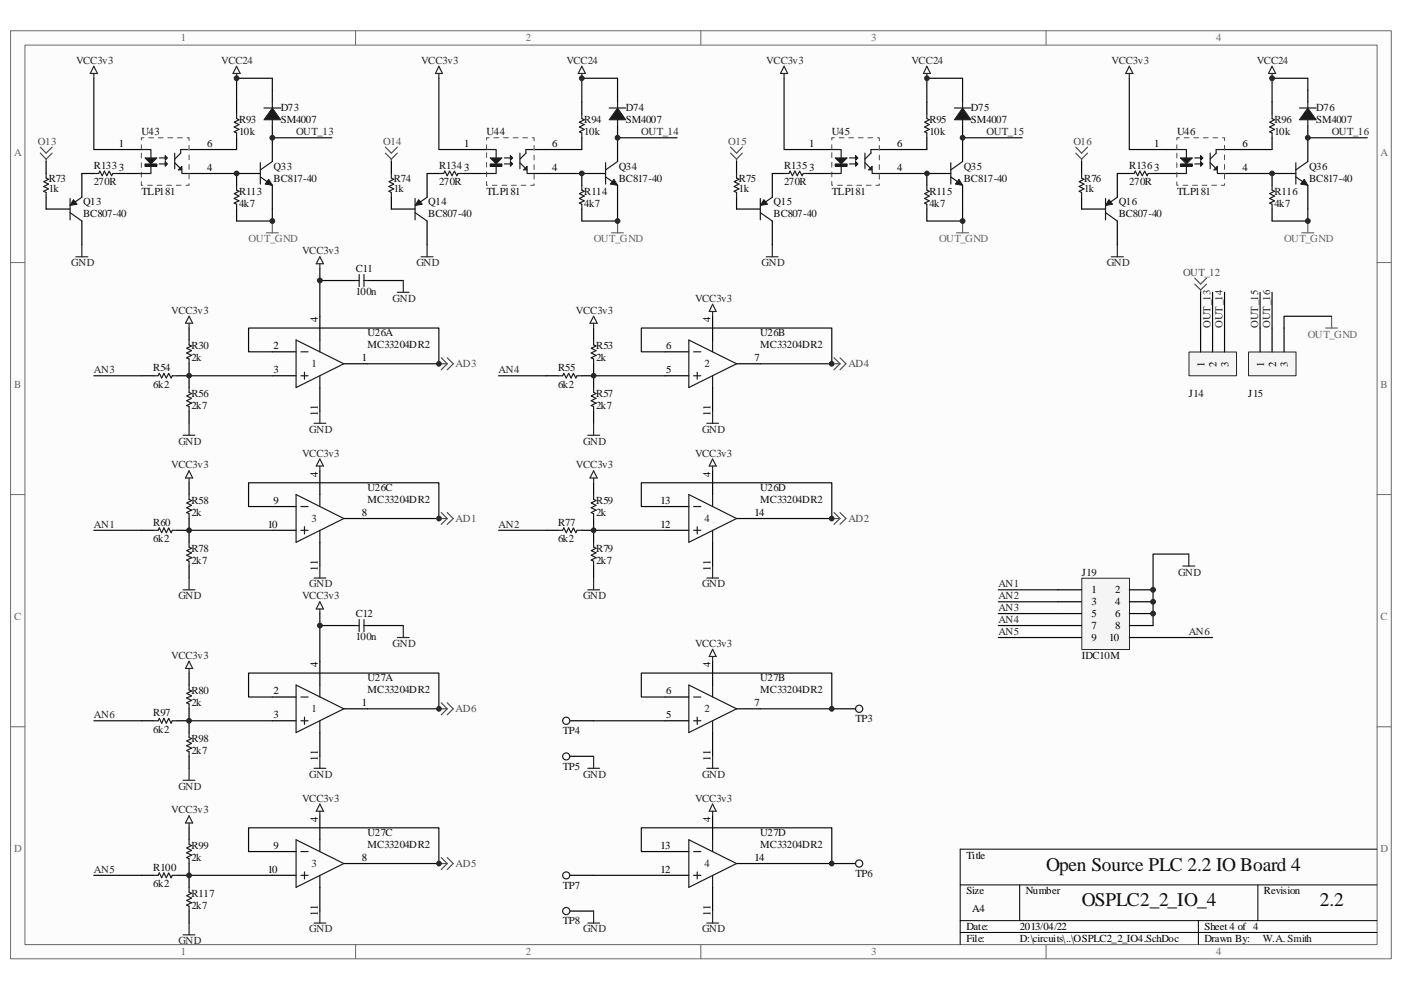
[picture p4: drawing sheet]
<svg xmlns="http://www.w3.org/2000/svg" width="297mm" height="210mm" viewBox="0 0 297 210" stroke-linecap="round" stroke-linejoin="round" font-family="sans-serif">
<path d="M2.3 6.6h292.7v196.7h-292.7z" fill="#fcfcfc"/>
<path d="M2.2 6.5h292.8v196.8h-292.8z" fill="none" stroke="#6a6a6a" stroke-width=".21"/>
<path d="M5.3 9.6h286.7v190.7h-286.7z" fill="#fcfcfc"/>
<g fill="none" stroke="#6a6a6a" stroke-width=".21">
<path d="M5.3 9.6h286.7v190.7h-286.7zM75.4 6.5v3M148.6 6.5v3M221.8 6.5v3M2.2 55.7h3M291.9 55.7h3M2.2 104.9h3M291.9 104.9h3M2.2 154.1h3M291.9 154.1h3M75.4 200.2v3.1M148.6 200.2v3.1"/>
<path d="M221.8 200.2v3.1"/>
</g>
<path d="M203.6 187.6h88.3M203.6 195.2h88.3M203.6 197.7h88.3M216.2 187.6v7.6M254.1 195.2v5M266.7 187.6v7.6M291.9 180h-88.3v20.2" fill="none" stroke="#000" stroke-width=".21"/>
<path d="M50.2 36.8h5M57.7 29.2v5M57.7 39.3v5" fill="none" stroke="#000" stroke-width=".25"/>
<path d="M55.2 37.5l2.5 1.8M55.2 34.5v4.5M57.7 34.2l-2.5 1.8" fill="none" stroke="#1c1c1c" stroke-width=".25"/>
<path d="M57 38l.7 1.3-1.5-.3z" fill="#1c1c1c"/>
<path d="M57 38l.7 1.3-1.5-.3z" fill="none" stroke="#1c1c1c" stroke-width=".21"/>
<path d="M27.5 31.7h2.5M27.5 36.8h2.5M40.1 31.7h2.5M40.1 36.8h2.5" fill="none" stroke="#000" stroke-width=".25"/>
<path d="M30.7 33.5h2.6l-1.3 1.3z" fill="#1c1c1c"/>
<path d="M30.7 33.5h2.6l-1.3 1.3z" fill="none" stroke="#1c1c1c" stroke-width=".21"/>
<path d="M30.7 34.8h2.6v.5h-2.6z" fill-rule="evenodd" fill="#1c1c1c"/>
<path d="M30.7 34.8h2.6v.5h-2.6z" fill="none" stroke="#1c1c1c" stroke-width=".21"/>
<path d="M33.8 33.5h1.2M33.8 34.8h1.2" fill="none" stroke="#1c1c1c" stroke-width=".25"/>
<path d="M35 33l.5 .5-.5 .5z" fill="#1c1c1c"/>
<path d="M35 33l.5 .5-.5 .5z" fill="none" stroke="#1c1c1c" stroke-width=".21"/>
<path d="M35 34.2l.5 .6-.5 .5z" fill="#1c1c1c"/>
<path d="M35 34.2l.5 .6-.5 .5z" fill="none" stroke="#1c1c1c" stroke-width=".21"/>
<path d="M37 32.5v3.3M37 34.5l1.3 1.3M38.3 32.5l-1.3 1.2" fill="none" stroke="#1c1c1c" stroke-width=".25"/>
<path d="M37.8 36l.8-.7v.7z" fill="#1c1c1c"/>
<path d="M37.8 36l.8-.7v.7z" fill="none" stroke="#1c1c1c" stroke-width=".21"/>
<path d="M19.9 36.8h1l.3-.5 .5 1 .4-1 .5 1 .6-1 .5 1 .2-.5h1M30 31.7h2v1.8M32 35.3v1.5h-2M38.6 36v.8h1.5M40.1 31.7h-1.8v.8M50.2 24.2v.9l.5 .3-1 .5 1 .5-1 .5 1 .5-1 .5 .5 .3v1M50.2 39.3v1l.5 .3-1 .5 1 .5-1 .5 1 .5-1 .5 .5 .2v1M56 22.9h3.5" fill="none" stroke="#1c1c1c" stroke-width=".25"/>
<path d="M30 31.7v-2.5h10.1v10.1h-10.1v-7.6" fill="none" stroke="#fcfcfc" stroke-width=".21" stroke-dasharray="1 1 1 1 1 1 1 1"/>
<path d="M30 31.7v-2.5h10.1v10.1h-10.1v-7.6" fill="none" stroke="#4c4c4c" stroke-width=".21" stroke-dasharray="1 1 1 1 1 1 1 1"/>
<path d="M19.9 16.6v15.1h7.6M57.7 19.1v-2.5h-7.5v5M42.6 36.8h7.6M42.6 31.7h7.6M57.7 29.2h12.7M57.7 44.3v2.6h-7.5" fill="none" stroke="#0e0e0e" stroke-width=".25"/>
<path d="M19.9 14.1l.8 1.5h-1.6zM19.9 15.6v1M50.2 14.1l.7 1.5h-1.5zM50.2 15.6v1M16.1 54.4h2.5M17.4 51.9v2.5" fill="none" stroke="#262626" stroke-width=".25"/>
<path d="M56.5 49.4h2.5M57.7 46.9v2.5" fill="none" stroke="#686868" stroke-width=".25"/>
<path d="M57.7 19.1v2.5M17.4 36.8h2.5M24.9 36.8h2.6M50.2 21.6v2.6M50.2 29.2v2.5M50.2 36.8v2.5M57.7 26.7v2.5M50.2 44.3v2.6" fill="none" stroke="#000" stroke-width=".25"/>
<path d="M57.7 22.9l1.8 2.5h-3.5z" fill="#1c1c1c"/>
<path d="M57.7 22.9l1.8 2.5h-3.5z" fill="none" stroke="#1c1c1c" stroke-width=".21"/>
<path d="M57.7 21.6v1.3M57.7 25.4v1.3M14.9 42.1v4.5M14.9 45.1l2.5 1.8M17.4 41.8l-1.8 1.3" fill="none" stroke="#1c1c1c" stroke-width=".25"/>
<path d="M17.4 36.8v5M9.8 44.3h5.1M17.4 46.9v5" fill="none" stroke="#000" stroke-width=".25"/>
<path d="M15.6 42.3l.7 1-1.4 .3z" fill="#1c1c1c"/>
<path d="M15.6 42.3l.7 1-1.4 .3z" fill="none" stroke="#1c1c1c" stroke-width=".21"/>
<path d="M123.4 36.8h5M130.9 29.2v5M130.9 39.3v5" fill="none" stroke="#000" stroke-width=".25"/>
<path d="M128.4 37.5l2.5 1.8M128.4 34.5v4.5M130.9 34.2l-2.5 1.8" fill="none" stroke="#1c1c1c" stroke-width=".25"/>
<path d="M130.2 38l.7 1.3-1.5-.3z" fill="#1c1c1c"/>
<path d="M130.2 38l.7 1.3-1.5-.3z" fill="none" stroke="#1c1c1c" stroke-width=".21"/>
<path d="M100.6 31.7h2.6M100.6 36.8h2.6M113.2 31.7h2.6M113.2 36.8h2.6" fill="none" stroke="#000" stroke-width=".25"/>
<path d="M103.9 33.5h2.5l-1.2 1.3z" fill="#1c1c1c"/>
<path d="M103.9 33.5h2.5l-1.2 1.3z" fill="none" stroke="#1c1c1c" stroke-width=".21"/>
<path d="M103.9 34.8h2.5v.5h-2.5z" fill-rule="evenodd" fill="#1c1c1c"/>
<path d="M103.9 34.8h2.5v.5h-2.5z" fill="none" stroke="#1c1c1c" stroke-width=".21"/>
<path d="M106.9 33.5h1.3M106.9 34.8h1.3" fill="none" stroke="#1c1c1c" stroke-width=".25"/>
<path d="M108.2 33l.5 .5-.5 .5z" fill="#1c1c1c"/>
<path d="M108.2 33l.5 .5-.5 .5z" fill="none" stroke="#1c1c1c" stroke-width=".21"/>
<path d="M108.2 34.2l.5 .6-.5 .5z" fill="#1c1c1c"/>
<path d="M108.2 34.2l.5 .6-.5 .5z" fill="none" stroke="#1c1c1c" stroke-width=".21"/>
<path d="M110.2 32.5v3.3M110.2 34.5l1.3 1.3M111.5 32.5l-1.3 1.2" fill="none" stroke="#1c1c1c" stroke-width=".25"/>
<path d="M111 36l.8-.7v.7z" fill="#1c1c1c"/>
<path d="M111 36l.8-.7v.7z" fill="none" stroke="#1c1c1c" stroke-width=".21"/>
<path d="M93 36.8h1.1l.2-.5 .5 1 .5-1 .5 1 .5-1 .6 1 .2-.5h1M103.2 31.7h2v1.8M105.2 35.3v1.5h-2M111.8 36v.8h1.4M113.2 31.7h-1.7v.8M123.4 24.2v.9l.5 .3-1.1 .5 1.1 .5-1.1 .5 1.1 .5-1.1 .5 .6 .3v1M123.4 39.3v1l.5 .3-1.1 .5 1.1 .5-1.1 .5 1.1 .5-1.1 .5 .6 .2v1M129.2 22.9h3.5" fill="none" stroke="#1c1c1c" stroke-width=".25"/>
<path d="M103.2 31.7v-2.5h10v10.1h-10v-7.6" fill="none" stroke="#fcfcfc" stroke-width=".21" stroke-dasharray="1 1 1 1 1 1 1 1"/>
<path d="M103.2 31.7v-2.5h10v10.1h-10v-7.6" fill="none" stroke="#4c4c4c" stroke-width=".21" stroke-dasharray="1 1 1 1 1 1 1 1"/>
<path d="M93 16.6v15.1h7.6M130.9 19.1v-2.5h-7.5v5M115.8 36.8h7.6M115.8 31.7h7.6M130.9 29.2h12.6M130.9 44.3v2.6h-7.5" fill="none" stroke="#0e0e0e" stroke-width=".25"/>
<path d="M93 14.1l.8 1.5h-1.5zM93 15.6v1M123.4 14.1l.7 1.5h-1.5zM123.4 15.6v1M89.3 54.4h2.5M90.5 51.9v2.5" fill="none" stroke="#262626" stroke-width=".25"/>
<path d="M129.7 49.4h2.5M130.9 46.9v2.5" fill="none" stroke="#686868" stroke-width=".25"/>
<path d="M130.9 19.1v2.5M90.5 36.8h2.5M98.1 36.8h2.5M123.4 21.6v2.6M123.4 29.2v2.5M123.4 36.8v2.5M130.9 26.7v2.5M123.4 44.3v2.6" fill="none" stroke="#000" stroke-width=".25"/>
<path d="M130.9 22.9l1.8 2.5h-3.5z" fill="#1c1c1c"/>
<path d="M130.9 22.9l1.8 2.5h-3.5z" fill="none" stroke="#1c1c1c" stroke-width=".21"/>
<path d="M130.9 21.6v1.3M130.9 25.4v1.3M88 42.1v4.5M88 45.1l2.5 1.8M90.5 41.8l-1.7 1.3" fill="none" stroke="#1c1c1c" stroke-width=".25"/>
<path d="M90.5 36.8v5M83 44.3h5M90.5 46.9v5" fill="none" stroke="#000" stroke-width=".25"/>
<path d="M88.8 42.3l.7 1-1.5 .3z" fill="#1c1c1c"/>
<path d="M88.8 42.3l.7 1-1.5 .3z" fill="none" stroke="#1c1c1c" stroke-width=".21"/>
<path d="M196.5 36.8h5.1M204.1 29.2v5M204.1 39.3v5" fill="none" stroke="#000" stroke-width=".25"/>
<path d="M201.6 37.5l2.5 1.8M201.6 34.5v4.5M204.1 34.2l-2.5 1.8" fill="none" stroke="#1c1c1c" stroke-width=".25"/>
<path d="M203.3 38l.8 1.3-1.5-.3z" fill="#1c1c1c"/>
<path d="M203.3 38l.8 1.3-1.5-.3z" fill="none" stroke="#1c1c1c" stroke-width=".21"/>
<path d="M173.8 31.7h2.6M173.8 36.8h2.6M186.4 31.7h2.6M186.4 36.8h2.6" fill="none" stroke="#000" stroke-width=".25"/>
<path d="M177.1 33.5h2.5l-1.3 1.3z" fill="#1c1c1c"/>
<path d="M177.1 33.5h2.5l-1.3 1.3z" fill="none" stroke="#1c1c1c" stroke-width=".21"/>
<path d="M177.1 34.8h2.5v.5h-2.5z" fill-rule="evenodd" fill="#1c1c1c"/>
<path d="M177.1 34.8h2.5v.5h-2.5z" fill="none" stroke="#1c1c1c" stroke-width=".21"/>
<path d="M180.1 33.5h1.3M180.1 34.8h1.3" fill="none" stroke="#1c1c1c" stroke-width=".25"/>
<path d="M181.4 33l.5 .5-.5 .5z" fill="#1c1c1c"/>
<path d="M181.4 33l.5 .5-.5 .5z" fill="none" stroke="#1c1c1c" stroke-width=".21"/>
<path d="M181.4 34.2l.5 .6-.5 .5z" fill="#1c1c1c"/>
<path d="M181.4 34.2l.5 .6-.5 .5z" fill="none" stroke="#1c1c1c" stroke-width=".21"/>
<path d="M183.4 32.5v3.3M183.4 34.5l1.3 1.3M184.7 32.5l-1.3 1.2" fill="none" stroke="#1c1c1c" stroke-width=".25"/>
<path d="M184.1 36l.8-.7v.7z" fill="#1c1c1c"/>
<path d="M184.1 36l.8-.7v.7z" fill="none" stroke="#1c1c1c" stroke-width=".21"/>
<path d="M166.2 36.8h1.1l.2-.5 .5 1 .5-1 .5 1 .5-1 .5 1 .3-.5h1M176.4 31.7h1.9v1.8M178.3 35.3v1.5h-1.9M184.9 36v.8h1.5M186.4 31.7h-1.7v.8M196.5 24.2v.9l.5 .3-1 .5 1 .5-1 .5 1 .5-1 .5 .5 .3v1M196.5 39.3v1l.5 .3-1 .5 1 .5-1 .5 1 .5-1 .5 .5 .2v1M202.3 22.9h3.6" fill="none" stroke="#1c1c1c" stroke-width=".25"/>
<path d="M176.4 31.7v-2.5h10v10.1h-10v-7.6" fill="none" stroke="#fcfcfc" stroke-width=".21" stroke-dasharray="1 1 1 1 1 1 1 1"/>
<path d="M176.4 31.7v-2.5h10v10.1h-10v-7.6" fill="none" stroke="#4c4c4c" stroke-width=".21" stroke-dasharray="1 1 1 1 1 1 1 1"/>
<path d="M166.2 16.6v15.1h7.6M204.1 19.1v-2.5h-7.6v5M189 36.8h7.5M189 31.7h7.5M204.1 29.2h12.6M204.1 44.3v2.6h-7.6" fill="none" stroke="#0e0e0e" stroke-width=".25"/>
<path d="M166.2 14.1l.8 1.5h-1.5zM166.2 15.6v1M196.5 14.1l.8 1.5h-1.5zM196.5 15.6v1M162.5 54.4h2.5M163.7 51.9v2.5" fill="none" stroke="#262626" stroke-width=".25"/>
<path d="M202.8 49.4h2.6M204.1 46.9v2.5" fill="none" stroke="#686868" stroke-width=".25"/>
<path d="M204.1 19.1v2.5M163.7 36.8h2.5M171.3 36.8h2.5M196.5 21.6v2.6M196.5 29.2v2.5M196.5 36.8v2.5M204.1 26.7v2.5M196.5 44.3v2.6" fill="none" stroke="#000" stroke-width=".25"/>
<path d="M204.1 22.9l1.8 2.5h-3.6z" fill="#1c1c1c"/>
<path d="M204.1 22.9l1.8 2.5h-3.6z" fill="none" stroke="#1c1c1c" stroke-width=".21"/>
<path d="M204.1 21.6v1.3M204.1 25.4v1.3M161.2 42.1v4.5M161.2 45.1l2.5 1.8M163.7 41.8l-1.7 1.3" fill="none" stroke="#1c1c1c" stroke-width=".25"/>
<path d="M163.7 36.8v5M156.2 44.3h5M163.7 46.9v5" fill="none" stroke="#000" stroke-width=".25"/>
<path d="M162 42.3l.7 1-1.5 .3z" fill="#1c1c1c"/>
<path d="M162 42.3l.7 1-1.5 .3z" fill="none" stroke="#1c1c1c" stroke-width=".21"/>
<path d="M269.7 36.8h5M277.3 29.2v5M277.3 39.3v5" fill="none" stroke="#000" stroke-width=".25"/>
<path d="M274.7 37.5l2.6 1.8M274.7 34.5v4.5M277.3 34.2l-2.6 1.8" fill="none" stroke="#1c1c1c" stroke-width=".25"/>
<path d="M276.5 38l.8 1.3-1.5-.3z" fill="#1c1c1c"/>
<path d="M276.5 38l.8 1.3-1.5-.3z" fill="none" stroke="#1c1c1c" stroke-width=".21"/>
<path d="M247 31.7h2.5M247 36.8h2.5M259.6 31.7h2.5M259.6 36.8h2.5" fill="none" stroke="#000" stroke-width=".25"/>
<path d="M250.3 33.5h2.5l-1.3 1.3z" fill="#1c1c1c"/>
<path d="M250.3 33.5h2.5l-1.3 1.3z" fill="none" stroke="#1c1c1c" stroke-width=".21"/>
<path d="M250.3 34.8h2.5v.5h-2.5z" fill-rule="evenodd" fill="#1c1c1c"/>
<path d="M250.3 34.8h2.5v.5h-2.5z" fill="none" stroke="#1c1c1c" stroke-width=".21"/>
<path d="M253.3 33.5h1.2M253.3 34.8h1.2" fill="none" stroke="#1c1c1c" stroke-width=".25"/>
<path d="M254.5 33l.6 .5-.6 .5z" fill="#1c1c1c"/>
<path d="M254.5 33l.6 .5-.6 .5z" fill="none" stroke="#1c1c1c" stroke-width=".21"/>
<path d="M254.5 34.2l.6 .6-.6 .5z" fill="#1c1c1c"/>
<path d="M254.5 34.2l.6 .6-.6 .5z" fill="none" stroke="#1c1c1c" stroke-width=".21"/>
<path d="M256.6 32.5v3.3M256.6 34.5l1.2 1.3M257.8 32.5l-1.2 1.2" fill="none" stroke="#1c1c1c" stroke-width=".25"/>
<path d="M257.3 36l.8-.7v.7z" fill="#1c1c1c"/>
<path d="M257.3 36l.8-.7v.7z" fill="none" stroke="#1c1c1c" stroke-width=".21"/>
<path d="M239.4 36.8h1l.3-.5 .5 1 .5-1 .5 1 .5-1 .5 1 .3-.5h1M249.5 31.7h2v1.8M251.5 35.3v1.5h-2M258.1 36v.8h1.5M259.6 31.7h-1.8v.8M269.7 24.2v.9l.5 .3-1 .5 1 .5-1 .5 1 .5-1 .5 .5 .3v1M269.7 39.3v1l.5 .3-1 .5 1 .5-1 .5 1 .5-1 .5 .5 .2v1M275.5 22.9h3.6" fill="none" stroke="#1c1c1c" stroke-width=".25"/>
<path d="M249.5 31.7v-2.5h10.1v10.1h-10.1v-7.6" fill="none" stroke="#fcfcfc" stroke-width=".21" stroke-dasharray="1 1 1 1 1 1 1 1"/>
<path d="M249.5 31.7v-2.5h10.1v10.1h-10.1v-7.6" fill="none" stroke="#4c4c4c" stroke-width=".21" stroke-dasharray="1 1 1 1 1 1 1 1"/>
<path d="M239.4 16.6v15.1h7.6M277.3 19.1v-2.5h-7.6v5M262.1 36.8h7.6M262.1 31.7h7.6M277.3 29.2h12.6M277.3 44.3v2.6h-7.6" fill="none" stroke="#0e0e0e" stroke-width=".25"/>
<path d="M239.4 14.1l.8 1.5h-1.5zM239.4 15.6v1M269.7 14.1l.8 1.5h-1.6zM269.7 15.6v1M235.6 54.4h2.6M236.9 51.9v2.5" fill="none" stroke="#262626" stroke-width=".25"/>
<path d="M276 49.4h2.5M277.3 46.9v2.5" fill="none" stroke="#686868" stroke-width=".25"/>
<path d="M277.3 19.1v2.5M236.9 36.8h2.5M244.5 36.8h2.5M269.7 21.6v2.6M269.7 29.2v2.5M269.7 36.8v2.5M277.3 26.7v2.5M269.7 44.3v2.6" fill="none" stroke="#000" stroke-width=".25"/>
<path d="M277.3 22.9l1.8 2.5h-3.6z" fill="#1c1c1c"/>
<path d="M277.3 22.9l1.8 2.5h-3.6z" fill="none" stroke="#1c1c1c" stroke-width=".21"/>
<path d="M277.3 21.6v1.3M277.3 25.4v1.3M234.4 42.1v4.5M234.4 45.1l2.5 1.8M236.9 41.8l-1.8 1.3" fill="none" stroke="#1c1c1c" stroke-width=".25"/>
<path d="M236.9 36.8v5M229.3 44.3h5.1M236.9 46.9v5" fill="none" stroke="#000" stroke-width=".25"/>
<path d="M235.1 42.3l.8 1-1.5 .3z" fill="#1c1c1c"/>
<path d="M235.1 42.3l.8 1-1.5 .3z" fill="none" stroke="#1c1c1c" stroke-width=".21"/>
<circle cx="57.7" cy="46.9" r=".51" fill="#262626"/>
<circle cx="57.7" cy="46.9" r=".51" fill="none" stroke="#262626" stroke-width=".21"/>
<circle cx="50.2" cy="16.6" r=".51" fill="#262626"/>
<circle cx="50.2" cy="16.6" r=".51" fill="none" stroke="#262626" stroke-width=".21"/>
<circle cx="130.9" cy="46.9" r=".51" fill="#262626"/>
<circle cx="130.9" cy="46.9" r=".51" fill="none" stroke="#262626" stroke-width=".21"/>
<circle cx="123.4" cy="16.6" r=".51" fill="#262626"/>
<circle cx="123.4" cy="16.6" r=".51" fill="none" stroke="#262626" stroke-width=".21"/>
<circle cx="204.1" cy="46.9" r=".5" fill="#262626"/>
<circle cx="204.1" cy="46.9" r=".5" fill="none" stroke="#262626" stroke-width=".21"/>
<circle cx="196.5" cy="16.6" r=".5" fill="#262626"/>
<circle cx="196.5" cy="16.6" r=".5" fill="none" stroke="#262626" stroke-width=".21"/>
<circle cx="277.3" cy="46.9" r=".51" fill="#262626"/>
<circle cx="277.3" cy="46.9" r=".51" fill="none" stroke="#262626" stroke-width=".21"/>
<circle cx="269.7" cy="16.6" r=".51" fill="#262626"/>
<circle cx="269.7" cy="16.6" r=".51" fill="none" stroke="#262626" stroke-width=".21"/>
<path d="M253.3 59l1.2 1.2 1.3-1.2M253.3 60.2l1.2 1.3M254.5 61.5v.5M255.8 60.2l-1.3 1.3" fill="none" stroke="#4c4c4c" stroke-width=".25"/>
<path d="M252.1 74.7h10.1v5h-10.1z" fill="#f5f5f5"/>
<path d="M252.1 74.6h10.1v5.1h-10.1z" fill="none" stroke="#262626" stroke-width=".21"/>
<path d="M254.5 69.6v5M257.1 69.6v5M259.6 69.6v5" fill="none" stroke="#000" stroke-width=".25"/>
<path d="M264.7 74.7h10.1v5h-10.1z" fill="#f5f5f5"/>
<path d="M264.7 74.6h10.1v5.1h-10.1z" fill="none" stroke="#262626" stroke-width=".21"/>
<path d="M9.8 34.2v2.6M83 34.2v2.6M156.2 34.2v2.6M229.3 34.2v2.6M9.8 41.8v2.5M83 41.8v2.5M156.2 41.8v2.5M229.3 41.8v2.5M267.2 69.6v5M269.7 69.6v5M272.2 69.6v5" fill="none" stroke="#000" stroke-width=".25"/>
<path d="M281 69.6h2.6M282.3 67.1v2.5" fill="none" stroke="#686868" stroke-width=".25"/>
<path d="M254.5 62v7.6M257.1 62v7.6M259.6 62v7.6M267.2 62v7.6M269.7 62v7.6M282.3 67.1h-10.1v2.5" fill="none" stroke="#0e0e0e" stroke-width=".25"/>
<g fill="none" stroke="#4c4c4c" stroke-width=".25">
<path d="M8.5 31.2l1.3 1.3 1.2-1.3M8.5 32.5l1.3 1.2M9.8 33.7v.5M11 32.5l-1.2 1.2M81.7 31.2l1.3 1.3 1.2-1.3M81.7 32.5l1.3 1.2M83 33.7v.5M84.2 32.5l-1.2 1.2M154.9 31.2l1.3 1.3 1.2-1.3M154.9 32.5l1.3 1.2M156.2 33.7v.5M157.4 32.5l-1.2 1.2"/>
<path d="M228.1 31.2l1.2 1.3 1.3-1.3M228.1 32.5l1.2 1.2M229.3 33.7v.5M230.6 32.5l-1.3 1.2"/>
</g>
<path d="M9.8 36.8v1l.5 .2-1 .5 1 .5-1 .5 1 .5-1 .6 .5 .2v1M83 36.8v1l.5 .2-1 .5 1 .5-1 .5 1 .5-1 .6 .5 .2v1M156.2 36.8v1l.5 .2-1 .5 1 .5-1 .5 1 .5-1 .6 .5 .2v1M229.3 36.8v1l.5 .2-1 .5 1 .5-1 .5 1 .5-1 .6 .5 .2v1" fill="none" stroke="#1c1c1c" stroke-width=".25"/>
<circle cx="57.7" cy="29.2" r=".51" fill="#262626"/>
<circle cx="57.7" cy="29.2" r=".51" fill="none" stroke="#262626" stroke-width=".21"/>
<circle cx="130.9" cy="29.2" r=".51" fill="#262626"/>
<circle cx="130.9" cy="29.2" r=".51" fill="none" stroke="#262626" stroke-width=".21"/>
<circle cx="277.3" cy="29.2" r=".51" fill="#262626"/>
<circle cx="277.3" cy="29.2" r=".51" fill="none" stroke="#262626" stroke-width=".21"/>
<circle cx="50.2" cy="36.8" r=".5" fill="#262626"/>
<circle cx="50.2" cy="36.8" r=".5" fill="none" stroke="#262626" stroke-width=".21"/>
<circle cx="123.4" cy="36.8" r=".5" fill="#262626"/>
<circle cx="123.4" cy="36.8" r=".5" fill="none" stroke="#262626" stroke-width=".21"/>
<circle cx="269.7" cy="36.8" r=".5" fill="#262626"/>
<circle cx="269.7" cy="36.8" r=".5" fill="none" stroke="#262626" stroke-width=".21"/>
<circle cx="204.1" cy="29.2" r=".5" fill="#262626"/>
<circle cx="204.1" cy="29.2" r=".5" fill="none" stroke="#262626" stroke-width=".21"/>
<circle cx="196.5" cy="36.8" r=".49" fill="#262626"/>
<circle cx="196.5" cy="36.8" r=".49" fill="none" stroke="#262626" stroke-width=".21"/>
<g fill="none" stroke="#4c4c4c" stroke-width=".25">
<path d="M93 77.1h1.8M93.6 75.9l1.2 1.2M94.8 77.1l-1.2 1.3M94.8 75.9l1.3 1.2-1.3 1.3M176.4 77.1h1.7M176.8 75.9l1.3 1.2M178.1 77.1l-1.3 1.3M178.1 75.9l1.3 1.2-1.3 1.3M93 109.9h1.8M93.6 108.7l1.2 1.2M94.8 109.9l-1.2 1.3M94.8 108.7l1.3 1.2-1.3 1.3"/>
<path d="M176.4 109.9h1.7M176.8 108.7l1.3 1.2M178.1 109.9l-1.3 1.3M178.1 108.7l1.3 1.2-1.3 1.3"/>
</g>
<g fill="none" stroke="#000" stroke-width=".25">
<path d="M72.9 59.5h2.5M77.9 59.5h2.5M30 79.7h2.5M37.5 79.7h2.6M40.1 69.6v2.5M40.1 77.1v5.1M57.7 74.6h5.1M57.7 79.7h5.1M67.8 67.1v5M72.9 77.1h5M115.8 79.7h2.5M123.4 79.7h2.5"/>
<path d="M125.9 69.6v2.5M125.9 77.1v5.1M141 74.6h5M141 79.7h5M151.1 67.1v5M156.2 77.1h5M40.1 87.2v2.5M67.8 82.2v5M67.8 99.8v5.1M125.9 87.2v2.5M151.1 82.2v5M151.1 99.8v5.1"/>
<path d="M30 112.4h2.5M37.5 112.4h2.6M40.1 102.4v2.5M40.1 109.9v5.1M57.7 112.4h5.1M57.7 107.4h5.1M67.8 115v5M72.9 109.9h5M115.8 112.4h2.5M123.4 112.4h2.5M125.9 102.4v2.5M125.9 109.9v5.1"/>
<path d="M141 112.4h5M141 107.4h5M151.1 115v5M156.2 109.9h5M40.1 120v2.6M125.9 120v2.6"/>
</g>
<g fill="none" stroke="#1c1c1c" stroke-width=".25">
<path d="M75.4 59.5h.8M76.2 58.2v2.5M77.2 59.5h.7M77.2 58.2v2.5M32.5 79.7h1l.3-.5 .5 .9 .5-.9 .5 .9 .5-.9 .5 .9 .2-.4h1M40.1 72.1v1l.5 .3-1 .4 1 .5-1 .5 1 .6-1 .5 .5 .2v1M62.8 72.1l10.1 5-10.1 5.1zM63.8 74.6h1.5M63.8 79.7h1.5M64.6 78.9v1.5M67.8 72.1v2.5M67.8 79.7v2.5"/>
<path d="M118.3 79.7h1l.2-.5 .6 .9 .5-.9 .5 .9 .5-.9 .5 .9 .2-.4h1.1M125.9 72.1v1l.5 .3-1.1 .4 1.1 .5-1.1 .5 1.1 .6-1.1 .5 .6 .2v1M146 72.1l10.2 5-10.2 5.1zM147.1 74.6h1.5M147.1 79.7h1.5M147.8 78.9v1.5M151.1 72.1v2.5M151.1 79.7v2.5M40.1 82.2v1l.5 .2-1 .5 1 .6-1 .5 1 .5-1 .5 .5 .2v1M125.9 82.2v1l.5 .2-1.1 .5 1.1 .6-1.1 .5 1.1 .5-1.1 .5 .6 .2v1M32.5 112.4h1l.3-.5 .5 1 .5-1 .5 1 .5-1 .5 1 .2-.5h1M40.1 104.9v1l.5 .2-1 .5 1 .5-1 .6 1 .5-1 .5 .5 .2v1"/>
<path d="M40.1 115v1l.5 .2-1 .6 1 .4-1 .5 1 .5-1 .5 .5 .3v1M62.8 104.9l10.1 5-10.1 5.1zM63.8 107.4h1.5M63.8 112.4h1.5M64.6 111.7v1.5M67.8 104.9v2.5M67.8 112.4v2.6M118.3 112.4h1l.2-.5 .6 1 .5-1 .5 1 .5-1 .5 1 .2-.5h1.1M125.9 104.9v1l.5 .2-1.1 .5 1.1 .5-1.1 .6 1.1 .5-1.1 .5 .6 .2v1M125.9 115v1l.5 .2-1.1 .6 1.1 .4-1.1 .5 1.1 .5-1.1 .5 .6 .3v1M146 104.9l10.2 5-10.2 5.1zM147.1 107.4h1.5"/>
<path d="M147.1 112.4h1.5M147.8 111.7v1.5M151.1 104.9v2.5M151.1 112.4v2.6"/>
</g>
<g fill="none" stroke="#262626" stroke-width=".25">
<path d="M67.8 54.4l.8 1.5h-1.5zM67.8 55.9v1M85.5 59.5v2.5M40.1 67.1l.7 1.4h-1.5zM40.1 68.5v1.1M84.2 62h2.5M125.9 67.1l.7 1.4h-1.5zM125.9 68.5v1.1M151.1 64.5l.7 1.5h-1.4zM151.1 66v1.1M38.8 92.3h2.5M40.1 89.7v2.6"/>
<path d="M40.1 99.8l.7 1.5h-1.5zM66.6 89.7h2.5M67.8 87.2v2.5M67.8 98.8v1M67.8 97.3l.8 1.5h-1.5zM124.6 92.3h2.5M125.9 99.8l.7 1.5h-1.5zM125.9 89.7v2.6M149.9 89.7h2.5M151.1 97.3l.7 1.5h-1.4zM151.1 87.2v2.5M151.1 98.8v1"/>
<path d="M40.1 101.3v1.1M125.9 101.3v1.1M38.8 125.1h2.5M40.1 122.6v2.5M66.6 122.6h2.5M67.8 120v2.6M124.6 125.1h2.5M125.9 122.6v2.5M149.9 122.6h2.5M151.1 120v2.6"/>
</g>
<g fill="none" stroke="#0e0e0e" stroke-width=".25">
<path d="M67.8 56.9v10.2M67.8 59.5h5.1M80.4 59.5h5.1M19.9 79.7h10.1M40.1 79.7h17.6M57.7 74.6h-5v-5h40.3v7.5h-15.1M105.7 79.7h10.1M125.9 79.7h15.1M141 74.6h-5v-5h40.4v7.5h-15.2M19.9 112.4h10.1M40.1 112.4h17.6M57.7 107.4h-5v-5h40.3v7.5h-15.1"/>
<path d="M105.7 112.4h10.1M125.9 112.4h15.1M141 107.4h-5v-5h40.4v7.5h-15.2"/>
</g>
<path d="M229.4 122.6h10.1v15.1h-10.1z" fill="#f5f5f5"/>
<path d="M229.4 122.6h10.1v15.1h-10.1z" fill="none" stroke="#262626" stroke-width=".21"/>
<path d="M224.3 125.1h5M224.3 127.6h5M224.3 130.1h5M224.3 132.6h5M224.3 135.2h5M239.4 125.1h5.1M239.4 127.6h5.1M239.4 130.1h5.1M239.4 132.6h5.1M239.4 135.2h5.1" fill="none" stroke="#000" stroke-width=".25"/>
<circle cx="93.1" cy="109.9" r=".5" fill="#262626"/>
<circle cx="93.1" cy="109.9" r=".5" fill="none" stroke="#262626" stroke-width=".21"/>
<circle cx="176.3" cy="109.9" r=".5" fill="#262626"/>
<circle cx="176.3" cy="109.9" r=".5" fill="none" stroke="#262626" stroke-width=".21"/>
<circle cx="93.1" cy="77.1" r=".5" fill="#262626"/>
<circle cx="93.1" cy="77.1" r=".5" fill="none" stroke="#262626" stroke-width=".21"/>
<circle cx="176.3" cy="77.1" r=".5" fill="#262626"/>
<circle cx="176.3" cy="77.1" r=".5" fill="none" stroke="#262626" stroke-width=".21"/>
<circle cx="125.9" cy="79.7" r=".49" fill="#262626"/>
<circle cx="125.9" cy="79.7" r=".49" fill="none" stroke="#262626" stroke-width=".21"/>
<circle cx="125.9" cy="112.4" r=".5" fill="#262626"/>
<circle cx="125.9" cy="112.4" r=".5" fill="none" stroke="#262626" stroke-width=".21"/>
<circle cx="67.8" cy="59.5" r=".5" fill="#262626"/>
<circle cx="67.8" cy="59.5" r=".5" fill="none" stroke="#262626" stroke-width=".21"/>
<path d="M93 150.3h1.8M93.6 149l1.2 1.3M94.8 150.3l-1.2 1.3M94.8 149l1.3 1.3-1.3 1.3M93 183.1h1.8M93.6 181.8l1.2 1.3M94.8 183.1l-1.2 1.3M94.8 181.8l1.3 1.3-1.3 1.3" fill="none" stroke="#4c4c4c" stroke-width=".25"/>
<g fill="none" stroke="#000" stroke-width=".25">
<path d="M72.9 132.6h2.5M77.9 132.6h2.5M30 152.8h2.5M37.5 152.8h2.6M40.1 142.7v2.5M40.1 150.3v5M57.7 152.8h5.1M57.7 147.8h5.1M67.8 140.2v5M67.8 155.3v5.1M72.9 150.3h5M120.8 152.8h5.1"/>
<path d="M141 152.8h5M141 147.8h5M151.1 140.2v5M151.1 155.3v5.1M156.2 150.3h5M176.4 150.3h5M40.1 160.4v2.5M40.1 175.5v2.6M67.8 173v5.1M120.8 160.4h5.1M151.1 173v5.1M30 185.6h2.5"/>
<path d="M37.5 185.6h2.6M40.1 183.1v5M40.1 193.2v2.5M57.7 185.6h5.1M57.7 180.6h5.1M67.8 188.1v5.1M72.9 183.1h5M120.8 185.6h5.1M120.8 193.2h5.1M141 185.6h5M141 180.6h5M151.1 188.1v5.1"/>
<path d="M156.2 183.1h5M176.4 183.1h5"/>
</g>
<g fill="none" stroke="#1c1c1c" stroke-width=".25">
<path d="M75.4 132.6h.8M76.2 131.4v2.5M77.2 132.6h.7M77.2 131.4v2.5M32.5 152.8h1l.3-.5 .5 1 .5-1 .5 1 .5-1 .5 1 .2-.5h1M40.1 145.2v1.1l.5 .2-1 .5 1 .5-1 .5 1 .5-1 .5 .5 .3v1M40.1 155.3v1l.5 .3-1 .5 1 .5-1 .5 1 .5-1 .5 .5 .3v1M62.8 145.2l10.1 5.1-10.1 5zM63.8 147.8h1.5M63.8 152.8h1.5M64.6 152.1v1.5M67.8 145.2v2.6"/>
<path d="M67.8 152.8v2.5M146 145.2l10.2 5.1-10.2 5zM147.1 147.8h1.5M147.1 152.8h1.5M147.8 152.1v1.5M151.1 145.2v2.6M151.1 152.8v2.5M40.1 178.1v.9l.5 .3-1 .5 1 .5-1 .5 1 .5-1 .5 .5 .3v1M62.8 178.1l10.1 5-10.1 5zM67.8 178.1v2.5M146 178.1l10.2 5-10.2 5zM151.1 178.1v2.5"/>
<path d="M32.5 185.6h1l.3-.5 .5 1 .5-1 .5 1 .5-1 .5 1 .2-.5h1M40.1 188.1v1l.5 .3-1 .5 1 .5-1 .5 1 .5-1 .5 .5 .3v1M63.8 180.6h1.5M63.8 185.6h1.5M64.6 184.9v1.5M67.8 185.6v2.5M147.1 180.6h1.5M147.1 185.6h1.5M147.8 184.9v1.5M151.1 185.6v2.5"/>
<circle cx="120.1" cy="152.8" r=".76"/>
<circle cx="182.2" cy="150.3" r=".76"/>
<circle cx="120.1" cy="160.4" r=".75"/>
<circle cx="120.1" cy="193.2" r=".76"/>
<circle cx="120.1" cy="185.6" r=".75"/>
<circle cx="182.2" cy="183.1" r=".76"/>
</g>
<g fill="none" stroke="#262626" stroke-width=".25">
<path d="M67.8 127.6l.8 1.5h-1.5zM67.8 129.1v1M84.2 135.2h2.5M85.5 132.6v2.6M151.1 137.7l.7 1.5h-1.4zM151.1 139.2v1M40.1 140.2l.7 1.5h-1.5zM40.1 141.7v1M38.8 165.4h2.5M40.1 162.9v2.5M40.1 174.5v1M40.1 173l.7 1.5h-1.5z"/>
<path d="M66.6 162.9h2.5M67.8 160.4v2.5M67.8 172v1M67.8 170.5l.8 1.5h-1.5zM124.6 162.9h2.5M125.9 160.4v2.5M149.9 162.9h2.5M151.1 170.5l.7 1.5h-1.4zM151.1 160.4v2.5M151.1 172v1M38.8 198.2h2.5M40.1 195.7v2.5"/>
<path d="M66.6 195.7h2.5M67.8 193.2v2.5M124.6 195.7h2.5M125.9 193.2v2.5M149.9 195.7h2.5M151.1 193.2v2.5"/>
</g>
<g fill="none" stroke="#0e0e0e" stroke-width=".25">
<path d="M67.8 130.1v10.1M67.8 132.6h5.1M80.4 132.6h5.1M19.9 152.8h10.1M40.1 152.8h17.6M57.7 147.8h-5v-5.1h40.3v7.6h-15.1M125.9 152.8h15.1M141 147.8h-5v-5.1h40.4v7.6h-15.2M19.9 185.6h10.1M40.1 185.6h17.6M57.7 180.6h-5v-5.1h40.3v7.6h-15.1M125.9 185.6h15.1"/>
<path d="M141 180.6h-5v-5.1h40.4v7.6h-15.2"/>
</g>
<circle cx="93.1" cy="183.1" r=".5" fill="#262626"/>
<circle cx="93.1" cy="183.1" r=".5" fill="none" stroke="#262626" stroke-width=".21"/>
<circle cx="93.1" cy="150.3" r=".5" fill="#262626"/>
<circle cx="93.1" cy="150.3" r=".5" fill="none" stroke="#262626" stroke-width=".21"/>
<circle cx="176.3" cy="150.3" r=".5" fill="#262626"/>
<circle cx="176.3" cy="150.3" r=".5" fill="none" stroke="#262626" stroke-width=".21"/>
<circle cx="176.3" cy="183.1" r=".5" fill="#262626"/>
<circle cx="176.3" cy="183.1" r=".5" fill="none" stroke="#262626" stroke-width=".21"/>
<circle cx="67.8" cy="132.6" r=".51" fill="#262626"/>
<circle cx="67.8" cy="132.6" r=".51" fill="none" stroke="#262626" stroke-width=".21"/>
<circle cx="40.1" cy="152.8" r=".51" fill="#262626"/>
<circle cx="40.1" cy="152.8" r=".51" fill="none" stroke="#262626" stroke-width=".21"/>
<circle cx="40.1" cy="185.6" r=".51" fill="#262626"/>
<circle cx="40.1" cy="185.6" r=".51" fill="none" stroke="#262626" stroke-width=".21"/>
<path d="M252 117.5h-7.5v15.1M211.7 125.1h12.6M211.7 127.6h12.6M211.7 130.1h12.6M211.7 132.6h12.6M211.7 135.2h12.6M244.5 135.2h12.6" fill="none" stroke="#0e0e0e" stroke-width=".25"/>
<path d="M252 117.5v2.5M250.8 120h2.5" fill="none" stroke="#262626" stroke-width=".25"/>
<circle cx="244.5" cy="125.1" r=".51" fill="#262626"/>
<circle cx="244.5" cy="125.1" r=".51" fill="none" stroke="#262626" stroke-width=".21"/>
<circle cx="244.5" cy="127.6" r=".51" fill="#262626"/>
<circle cx="244.5" cy="127.6" r=".51" fill="none" stroke="#262626" stroke-width=".21"/>
<circle cx="244.5" cy="130.1" r=".51" fill="#262626"/>
<circle cx="244.5" cy="130.1" r=".51" fill="none" stroke="#262626" stroke-width=".21"/>
<circle cx="40.1" cy="112.4" r=".51" fill="#262626"/>
<circle cx="40.1" cy="112.4" r=".51" fill="none" stroke="#262626" stroke-width=".21"/>
<circle cx="40.1" cy="79.7" r=".5" fill="#262626"/>
<circle cx="40.1" cy="79.7" r=".5" fill="none" stroke="#262626" stroke-width=".21"/>
<g font-size="4.1" fill="#0e0e0e">
<text x="221.8" y="184.7">Open Source PLC 2.2 IO Board 4</text>
<text x="229.4" y="192.2">OSPLC2_2_IO_4</text>
<text x="279.8" y="192.2">2.2</text>
</g>
<g font-size="2.3" fill="#696969">
<text x="38.3" y="8.8">1</text>
<text x="111.5" y="8.8">2</text>
<text x="184.7" y="8.8">3</text>
<text x="257.8" y="8.8">4</text>
<text x="3" y="33">A</text>
<text x="292.7" y="33">A</text>
<text x="3" y="82.2">B</text>
<text x="292.7" y="82.2">B</text>
<text x="3" y="131.4">C</text>
<text x="292.7" y="131.4">C</text>
<text x="3" y="180.6">D</text>
<text x="292.7" y="180.6">D</text>
<text x="38.3" y="202.5">1</text>
<text x="111.5" y="202.5">2</text>
<text x="184.7" y="202.5">3</text>
<text x="257.8" y="202.5">4</text>
</g>
<g font-size="2.3" fill="#262626">
<text x="16.1" y="13.5">VCC3v3</text>
<text x="46.9" y="13.5">VCC24</text>
<text x="89.3" y="13.5">VCC3v3</text>
<text x="120.1" y="13.5">VCC24</text>
<text x="162.5" y="13.5">VCC3v3</text>
<text x="193.2" y="13.5">VCC24</text>
<text x="235.7" y="13.5">VCC3v3</text>
<text x="266.4" y="13.5">VCC24</text>
<text x="62.8" y="28.7">OUT_13</text>
<text x="136" y="28.7">OUT_14</text>
<text x="209.2" y="28.7">OUT_15</text>
<text x="282.4" y="28.7">OUT_16</text>
<text x="64" y="53.9">VCC3v3</text>
<text x="15.1" y="56.4">GND</text>
<text x="88.3" y="56.4">GND</text>
<text x="161.5" y="56.4">GND</text>
<text x="234.7" y="56.4">GND</text>
<text x="83.2" y="64">GND</text>
<text x="147.4" y="64">VCC3v3</text>
<text x="36.3" y="66.5">VCC3v3</text>
<text x="122.1" y="66.5">VCC3v3</text>
<text x="256.7" y="69.6" transform="rotate(-90 256.7 69.6)">OUT_13</text>
<text x="259.2" y="69.6" transform="rotate(-90 259.2 69.6)">OUT_14</text>
<text x="266.7" y="69.6" transform="rotate(-90 266.7 69.6)">OUT_15</text>
<text x="269.3" y="69.6" transform="rotate(-90 269.3 69.6)">OUT_16</text>
<text x="19.9" y="79.1">AN3</text>
<text x="105.7" y="79.1">AN4</text>
<text x="37.8" y="94.3">GND</text>
<text x="65.6" y="91.7">GND</text>
<text x="123.6" y="94.3">GND</text>
<text x="148.8" y="91.7">GND</text>
<text x="36.3" y="99.3">VCC3v3</text>
<text x="64" y="96.8">VCC3v3</text>
<text x="122.1" y="99.3">VCC3v3</text>
<text x="147.4" y="96.8">VCC3v3</text>
<text x="19.9" y="111.9">AN1</text>
<text x="105.7" y="111.9">AN2</text>
<text x="65.6" y="124.5">GND</text>
<text x="148.8" y="124.5">GND</text>
<text x="211.7" y="124.5">AN1</text>
<text x="249.8" y="122">GND</text>
<text x="37.8" y="127.1">GND</text>
<text x="64" y="127.1">VCC3v3</text>
<text x="123.6" y="127.1">GND</text>
<text x="211.7" y="127.1">AN2</text>
<text x="211.7" y="129.6">AN3</text>
<text x="83.2" y="137.2">GND</text>
<text x="147.4" y="137.2">VCC3v3</text>
<text x="211.7" y="132.1">AN4</text>
<text x="211.7" y="134.6">AN5</text>
<text x="252" y="134.6">AN6</text>
<text x="36.3" y="139.7">VCC3v3</text>
<text x="19.9" y="152.3">AN6</text>
<text x="37.8" y="167.4">GND</text>
<text x="65.6" y="164.9">GND</text>
<text x="123.6" y="164.9">GND</text>
<text x="148.8" y="164.9">GND</text>
<text x="36.3" y="172.5">VCC3v3</text>
<text x="64" y="170">VCC3v3</text>
<text x="147.4" y="170">VCC3v3</text>
<text x="19.9" y="185.1">AN5</text>
<text x="65.6" y="197.7">GND</text>
<text x="123.6" y="197.7">GND</text>
<text x="148.8" y="197.7">GND</text>
<text x="37.8" y="200.2">GND</text>
</g>
<g font-size="2.3" fill="#0e0e0e">
<text x="59.5" y="23.6">D73</text>
<text x="132.7" y="23.6">D74</text>
<text x="205.9" y="23.6">D75</text>
<text x="279.1" y="23.6">D76</text>
<text x="30" y="28.7">U43</text>
<text x="50.7" y="28.7">10k</text>
<text x="50.7" y="26.2">R93</text>
<text x="59.5" y="26.2">SM4007</text>
<text x="103.2" y="28.7">U44</text>
<text x="123.9" y="28.7">10k</text>
<text x="123.9" y="26.2">R94</text>
<text x="132.7" y="26.2">SM4007</text>
<text x="176.4" y="28.7">U45</text>
<text x="197.1" y="28.7">10k</text>
<text x="197.1" y="26.2">R95</text>
<text x="205.9" y="26.2">SM4007</text>
<text x="249.6" y="28.7">U46</text>
<text x="270.3" y="28.7">10k</text>
<text x="270.3" y="26.2">R96</text>
<text x="279.1" y="26.2">SM4007</text>
<text x="19.9" y="35.7">R1333</text>
<text x="58" y="36">Q33</text>
<text x="93.1" y="35.7">R1343</text>
<text x="131.2" y="36">Q34</text>
<text x="166.3" y="35.7">R1353</text>
<text x="204.4" y="36">Q35</text>
<text x="239.4" y="35.7">R1363</text>
<text x="277.5" y="36">Q36</text>
<text x="10.3" y="40.8">1k</text>
<text x="10.3" y="38.5">R73</text>
<text x="19.9" y="39.3">270R</text>
<text x="30" y="41.3">TLP181</text>
<text x="50.7" y="41.3">R113</text>
<text x="58" y="38.5">BC817-40</text>
<text x="83.5" y="40.8">1k</text>
<text x="83.5" y="38.5">R74</text>
<text x="93.1" y="39.3">270R</text>
<text x="103.2" y="41.3">TLP181</text>
<text x="123.9" y="41.3">R114</text>
<text x="131.2" y="38.5">BC817-40</text>
<text x="156.7" y="40.8">1k</text>
<text x="156.7" y="38.5">R75</text>
<text x="166.3" y="39.3">270R</text>
<text x="176.4" y="41.3">TLP181</text>
<text x="197.1" y="41.3">R115</text>
<text x="204.4" y="38.5">BC817-40</text>
<text x="229.9" y="40.8">1k</text>
<text x="229.9" y="38.5">R76</text>
<text x="239.4" y="39.3">270R</text>
<text x="249.6" y="41.3">TLP181</text>
<text x="270.3" y="41.3">R116</text>
<text x="277.5" y="38.5">BC817-40</text>
<text x="17.6" y="46.1">BC807-40</text>
<text x="17.6" y="43.6">Q13</text>
<text x="50.7" y="43.8">4k7</text>
<text x="90.8" y="46.1">BC807-40</text>
<text x="90.8" y="43.6">Q14</text>
<text x="123.9" y="43.8">4k7</text>
<text x="164" y="46.1">BC807-40</text>
<text x="164" y="43.6">Q15</text>
<text x="197.1" y="43.8">4k7</text>
<text x="237.2" y="46.1">BC807-40</text>
<text x="237.2" y="43.6">Q16</text>
<text x="270.3" y="43.8">4k7</text>
<text x="75.4" y="57.7">C11</text>
<text x="75.4" y="62.5">100n</text>
<text x="77.9" y="71.3">U26A</text>
<text x="161.2" y="71.3">U26B</text>
<text x="40.6" y="76.6">2k</text>
<text x="40.6" y="74.1">R30</text>
<text x="77.9" y="73.8">MC33204DR2</text>
<text x="126.4" y="76.6">2k</text>
<text x="126.4" y="74.1">R53</text>
<text x="161.2" y="73.8">MC33204DR2</text>
<text x="32.5" y="82.2">6k2</text>
<text x="32.5" y="78.7">R54</text>
<text x="118.3" y="82.2">6k2</text>
<text x="118.3" y="78.7">R55</text>
<text x="40.6" y="86.7">2k7</text>
<text x="40.6" y="84.2">R56</text>
<text x="126.4" y="86.7">2k7</text>
<text x="126.4" y="84.2">R57</text>
<text x="252" y="84.2">J14</text>
<text x="264.7" y="84.2">J15</text>
<text x="40.6" y="106.9">R58</text>
<text x="77.9" y="106.6">MC33204DR2</text>
<text x="77.9" y="104.1">U26C</text>
<text x="126.4" y="106.9">R59</text>
<text x="161.2" y="106.6">MC33204DR2</text>
<text x="161.2" y="104.1">U26D</text>
<text x="32.5" y="111.4">R60</text>
<text x="40.6" y="109.4">2k</text>
<text x="118.3" y="111.4">R77</text>
<text x="126.4" y="109.4">2k</text>
<text x="32.5" y="115">6k2</text>
<text x="40.6" y="119.5">2k7</text>
<text x="40.6" y="117">R78</text>
<text x="118.3" y="115">6k2</text>
<text x="126.4" y="119.5">2k7</text>
<text x="126.4" y="117">R79</text>
<text x="229.4" y="122">J19</text>
<text x="75.4" y="130.9">C12</text>
<text x="75.4" y="135.6">100n</text>
<text x="229.4" y="139.7">IDC10M</text>
<text x="40.6" y="149.8">2k</text>
<text x="40.6" y="147.2">R80</text>
<text x="77.9" y="147">MC33204DR2</text>
<text x="77.9" y="144.5">U27A</text>
<text x="161.2" y="147">MC33204DR2</text>
<text x="161.2" y="144.5">U27B</text>
<text x="32.5" y="155.3">6k2</text>
<text x="32.5" y="151.8">R97</text>
<text x="119.3" y="155.6">TP4</text>
<text x="181.4" y="153">TP3</text>
<text x="40.6" y="159.9">2k7</text>
<text x="40.6" y="157.4">R98</text>
<text x="119.3" y="163.2">TP5</text>
<text x="77.9" y="179.8">MC33204DR2</text>
<text x="77.9" y="177.3">U27C</text>
<text x="161.2" y="179.8">MC33204DR2</text>
<text x="161.2" y="177.3">U27D</text>
<text x="32.5" y="184.6">R100</text>
<text x="40.6" y="182.6">2k</text>
<text x="40.6" y="180">R99</text>
<text x="181.4" y="185.8">TP6</text>
<text x="32.5" y="188.1">6k2</text>
<text x="40.6" y="190.1">R117</text>
<text x="119.3" y="188.4">TP7</text>
<text x="40.6" y="192.7">2k7</text>
<text x="119.3" y="196">TP8</text>
<text x="267.7" y="199.7">W.A. Smith</text>
</g>
<g font-size="2.3" fill="#4c4c4c">
<text x="8" y="30.7">O13</text>
<text x="81.2" y="30.7">O14</text>
<text x="154.4" y="30.7">O15</text>
<text x="227.6" y="30.7">O16</text>
<text x="250.8" y="58.5">OUT_12</text>
<text x="96.6" y="77.9">AD3</text>
<text x="179.9" y="77.9">AD4</text>
<text x="96.6" y="110.7">AD1</text>
<text x="179.9" y="110.7">AD2</text>
<text x="96.6" y="151">AD6</text>
<text x="96.6" y="183.9">AD5</text>
</g>
<g font-size="2.3">
<text x="25.2" y="31.2">1</text>
<text x="43.9" y="31.2">6</text>
<text x="98.4" y="31.2">1</text>
<text x="117" y="31.2">6</text>
<text x="171.6" y="31.2">1</text>
<text x="190.2" y="31.2">6</text>
<text x="244.7" y="31.2">1</text>
<text x="263.4" y="31.2">6</text>
<text x="43.9" y="36.2">4</text>
<text x="117" y="36.2">4</text>
<text x="190.2" y="36.2">4</text>
<text x="263.4" y="36.2">4</text>
<text x="67.4" y="68.3" transform="rotate(-90 67.4 68.3)">4</text>
<text x="150.7" y="68.3" transform="rotate(-90 150.7 68.3)">4</text>
<text x="58" y="74.1">2</text>
<text x="76.7" y="76.6">1</text>
<text x="141.3" y="74.1">6</text>
<text x="160" y="76.6">7</text>
<text x="255.4" y="77.9" transform="rotate(-90 255.4 77.9)">1</text>
<text x="257.9" y="77.9" transform="rotate(-90 257.9 77.9)">2</text>
<text x="260.4" y="77.9" transform="rotate(-90 260.4 77.9)">3</text>
<text x="268" y="77.9" transform="rotate(-90 268 77.9)">1</text>
<text x="270.5" y="77.9" transform="rotate(-90 270.5 77.9)">2</text>
<text x="273" y="77.9" transform="rotate(-90 273 77.9)">3</text>
<text x="58" y="79.1">3</text>
<text x="141.3" y="79.1">5</text>
<text x="67.4" y="88.3" transform="rotate(-90 67.4 88.3)">11</text>
<text x="150.7" y="88.3" transform="rotate(-90 150.7 88.3)">11</text>
<text x="67.4" y="101.1" transform="rotate(-90 67.4 101.1)">4</text>
<text x="150.7" y="101.1" transform="rotate(-90 150.7 101.1)">4</text>
<text x="58" y="106.9">9</text>
<text x="140" y="106.9">13</text>
<text x="56.8" y="111.9">10</text>
<text x="76.7" y="109.4">8</text>
<text x="140" y="111.9">12</text>
<text x="160" y="109.4">14</text>
<text x="67.4" y="121" transform="rotate(-90 67.4 121)">11</text>
<text x="150.7" y="121" transform="rotate(-90 150.7 121)">11</text>
<text x="231.4" y="125.8">1</text>
<text x="236.4" y="125.8">2</text>
<text x="231.4" y="128.3">3</text>
<text x="231.4" y="130.9">5</text>
<text x="236.4" y="128.3">4</text>
<text x="236.4" y="130.9">6</text>
<text x="231.4" y="133.4">7</text>
<text x="231.4" y="135.9">9</text>
<text x="235.2" y="135.9">10</text>
<text x="236.4" y="133.4">8</text>
<text x="67.4" y="141.5" transform="rotate(-90 67.4 141.5)">4</text>
<text x="150.7" y="141.5" transform="rotate(-90 150.7 141.5)">4</text>
<text x="58" y="147.2">2</text>
<text x="76.7" y="149.8">1</text>
<text x="141.3" y="147.2">6</text>
<text x="160" y="149.8">7</text>
<text x="58" y="152.3">3</text>
<text x="141.3" y="152.3">5</text>
<text x="67.4" y="161.4" transform="rotate(-90 67.4 161.4)">11</text>
<text x="150.7" y="161.4" transform="rotate(-90 150.7 161.4)">11</text>
<text x="67.4" y="174.3" transform="rotate(-90 67.4 174.3)">4</text>
<text x="150.7" y="174.3" transform="rotate(-90 150.7 174.3)">4</text>
<text x="56.8" y="185.1">10</text>
<text x="58" y="180">9</text>
<text x="76.7" y="182.6">8</text>
<text x="140" y="185.1">12</text>
<text x="140" y="180">13</text>
<text x="160" y="182.6">14</text>
<text x="204.9" y="182.1">Title</text>
<text x="204.9" y="189.7">Size</text>
<text x="217.5" y="189.7">Number</text>
<text x="268" y="189.7">Revision</text>
<text x="67.4" y="194.2" transform="rotate(-90 67.4 194.2)">11</text>
<text x="150.7" y="194.2" transform="rotate(-90 150.7 194.2)">11</text>
<text x="204.9" y="197.2">Date:</text>
<text x="206.1" y="193.4">A4</text>
<text x="216.2" y="197.2">2013/04/22</text>
<text x="255.4" y="197.2">Sheet4 of 4</text>
<text x="204.9" y="199.7">File:</text>
<text x="216.2" y="199.7">D:\circuits\..\OSPLC2_2_IO4.SchDoc</text>
<text x="255.4" y="199.7">Drawn By:</text>
</g>
<g font-size="2.3" fill="#686868">
<text x="52.7" y="51.4">OUT_GND</text>
<text x="125.9" y="51.4">OUT_GND</text>
<text x="199.1" y="51.4">OUT_GND</text>
<text x="272.2" y="51.4">OUT_GND</text>
<text x="277.3" y="71.6">OUT_GND</text>
</g>
<g font-size="2.3" fill="#1c1c1c">
<text x="66.1" y="77.9">1</text>
<text x="149.3" y="77.9">2</text>
<text x="66.1" y="110.7">3</text>
<text x="149.3" y="110.7">4</text>
<text x="66.1" y="151">1</text>
<text x="149.3" y="151">2</text>
<text x="66.1" y="183.9">3</text>
<text x="149.3" y="183.9">4</text>
</g>
</svg>
